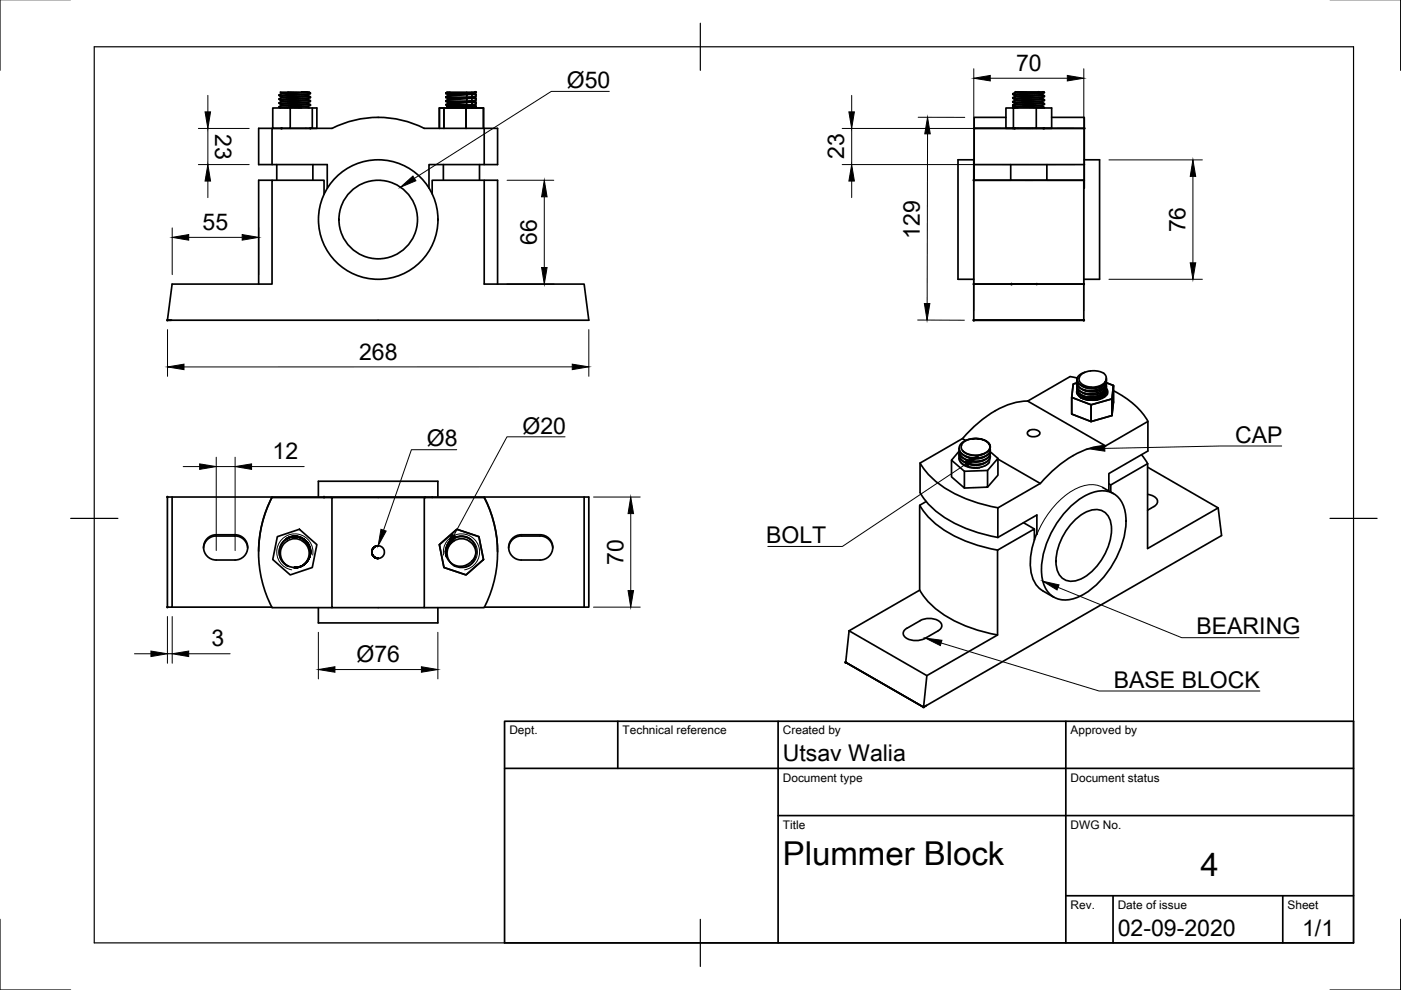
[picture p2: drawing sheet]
<svg xmlns="http://www.w3.org/2000/svg" width="297mm" height="210mm" viewBox="0 0 297 210" stroke-linecap="round" stroke-linejoin="round" font-family="sans-serif">
<!-- layer: Visible -->
<g fill="none" stroke="#000" stroke-width=".36">
<path d="M59.7 19.8l5.6 .4M59.7 19.8l-.5 .3 6.2 .4h.4v.2M59.7 19.7v.1M61.1 19.6h-1.6l.6 .2 5.2 .3M61.1 19.6l4.7 .2-.5 .3M61.1 19.6h2.8M63.9 19.6h1.7l.2 .1zM65.8 19.7v.1M94.5 19.7v.1M94.7 19.8h4.3M94.7 19.8h-.2l.5 .3M95.4 19.6h-.6l-.2 .1h.1"/>
<path d="M99 19.6h-3.6l-.7 .1v.1M100.1 19.6h.8l-.8 .1zM100.1 19.7l-1.1 .1M100.1 19.6h-1.1v.2M100.1 20l-1.1 .1v.5M100.7 19.8l-5.7 .4M100.7 19.8l.2 .2M100.7 19.7v.1M100.9 19.6l-.7 .2-5.2 .3M100.9 20h-.8v.5M100.9 20v.3M214.8 19.9v.1"/>
<path d="M214.8 19.9l6.2 .3 .4 .1v.1M215.3 19.5h.5zM215.3 19.6l5.6 .4M215.3 19.6l-.5 .3M215.8 19.6h5.3M215.8 19.6h-.5M220.9 19.9v.1M221.1 19.6h-5.3l5.1 .3M221.1 19.6h.3M221.1 19.5h.3zM221.4 19.6l-.5 .3M221.4 19.6h.1"/>
<path d="M57.7 27.2h-2.9v7.7h14.6v5M57.7 38.2h-2.9v22M58.7 34.9v3.3M59.2 21.9l.9 .4 5.2 .3M59.2 22.7l1.8 .2M59.2 21.8v.1l.4 .1 6.2 .3-.5 .3M59.2 21.1l6.6 .4-.5 .3M59.2 20.2l6.6 .5-.5 .2M59.2 20.9l6.4 .4 .2 .2M59.2 21.8l6.3 .3 .3 .1v.1M59.2 20.2l.5 .3M59.2 21.1l.5 .3"/>
<path d="M59.2 22.7l.3 .2M59.2 20.1v.1M59.2 20.9v.2M59.2 22.6v.1M59.7 20.7l5.6 .4M59.7 21.5l5.6 .4M59.7 22.3l5.6 .4M59.7 22.3l-.5 .3 4.7 .3M59.7 20.5v.2M59.7 21.4v.1M59.7 22.2v.1M59.7 20.7l-.5 .2"/>
<path d="M59.7 21.5l-.5 .3M59.7 20.5l5.6 .4M59.7 21.4l5.3 .3 .3 .1v.1M59.8 27.2h.1M61.5 22.9v4.3h-3.7v-4.3h9.4v4.3h-1M64.9 27.2h.1M65.3 20.1v.1M65.3 20.9v.2M65.3 22.6v.1M65.3 20.2l.5 .3M65.3 21.1l.5 .3M65.3 21.9l.5 .3"/>
<path d="M65.3 22.7l.3 .2M66.2 22.9v4.3h-4.7M66.3 34.9v3.3M70.4 27.2h-12.7v7.7M80.2 24.9a21.7 21.7 0 0 1 9.7 2.3h12.8M80.2 24.9a21.7 21.7 0 0 0-9.8 2.3M93.2 22.9v4.3v-4.3h9.3v4.3v-4.3h-3.7v4.3v-4.3h-4.7v4.3v-4.3zM94 34.9v3.3M94.5 22.2h.2v.5M94.5 20.5v.2M94.5 21.4v.1M94.5 22.2h.1"/>
<path d="M94.7 20.6h4.3M94.7 22.2l4.3-.5v.5zM94.7 21.5h4.3M94.7 22.2h-.2M94.7 20.6l-.2 .1 .5 .2M94.7 21.5h-.2l.5 .3M94.7 22.5h.9M94.9 22.6h.1M95 22.6h.1M95 20.2l-.4 .3h.1M95 21.1l-.4 .3 .1-.1M95 21.9l-.4 .3"/>
<path d="M95 20.1v.1M95 20.9v.2M95 22.6v.1M95.6 22.5l-.9 .1 .3 .2M95.6 22.7v.2M99 20.1l-3.8 .3-.5 .1v.1M99 20.9l-3.9 .3-.4 .1v.2M100.1 21.7h.8v.3l-.8 .2zM100.1 20.5l-1.1 .1M100.1 21.4l-1.1 .1M100.1 20.8l-1.1 .1v.6M100.1 22.2l-4.4 .3-.1-.3v.3"/>
<path d="M100.1 21.7h-1.1M100.1 22.5v.4l.8-.3M100.6 20.5l-5.6 .4M100.6 21.4l-5.3 .3-.3 .1v.1M100.7 20.7l-5.7 .4M100.7 21.5l-5.7 .4M100.7 22.3l-5.7 .4M100.7 20.7l.2 .1M100.7 21.5l.2 .2M100.7 22.3l.2 .2M100.7 20.5v.2M100.7 21.4v.1"/>
<path d="M100.7 22.2v.1M100.9 22l-.7 .3-5.2 .3M100.9 20.4l-.3 .1M100.9 21.2l-.3 .2M100.9 20.3l-.8 .2M100.9 21.2l-.8 .2M100.9 20.8h-.8v.6M100.9 22.5l-5.1 .2-1 .2 .2-.2M100.9 22.9h.1M100.9 20.8v.4M100.9 22.5v.4M101.7 34.9v3.3"/>
<path d="M102.7 38.2v22h21.1l1 7.7h-89.3l1-7.7h21.2v-22h11v3M102.7 34.9v-7.7h2.8v7.7h-14.5v5M206.5 38.2v29.7h23.3v-7.7h-23.3h23.3M206.5 38.2h23.3M206.5 38.2v-4.3h-3.4v25.3h3.4M206.5 38.2h7.8M206.5 36.5h.1M206.6 34.9h23.3M213.3 24.9h-6.8v2.3h23.4v-2.3h-6.9M214.3 38.2h7.7M214.3 34.9v3.3M214.8 22.5l6.3 .4"/>
<path d="M214.8 21.6v.1l.4 .1 6.2 .3M214.8 20.9l6.6 .4M214.8 20l6.6 .5M214.8 20.7h.1M214.8 20l.5 .3M214.8 20.9l.5 .2M214.8 21.7l.5 .3M214.8 22.5l.5 .3M214.8 20.7v.2M214.8 22.4v.1M214.8 21.6h.1M214.8 20.7l6.6 .5"/>
<path d="M214.8 21.6l6.6 .4M214.8 22.4l6.2 .3 .4 .2M214.9 22.6v4.6h-1.6v-4.3h9.7v4.3h-3.3M214.9 22.2v.2M215.3 20.3l5.6 .4M215.3 21.1l5.6 .5M215.3 22l5.6 .4M215.3 22.8l.5 .1M215.3 20.5l5.6 .4M215.3 21.3l5.6 .4M215.3 22.1l5.4 .4 .7 .3M215.3 22.1l-.6 .2v.6"/>
<path d="M215.3 20.5l-.5 .2M215.3 21.3l-.5 .3M215.3 20.3v.2M215.3 21.1v.2M215.3 22v.1M215.3 22.8v.1M215.3 22.1l-.5 .3M215.8 27.2h.1M218.9 27.2h.1M219.7 22.9v4.3h-4.8M220.9 20l.2 .1M220.9 21.7l.2 .1"/>
<path d="M220.9 20.9l.2 .1M220.9 22.4l.1 .2M220.9 20.7v.2M220.9 21.6v.1M220.9 20l.5 .3M220.9 20.9l.5 .3M220.9 21.7l.5 .3M221.4 22.1l-.5 .3M221.4 21.3l-.5 .3M221.4 20.5l-.5 .2M221.4 21.2v.1M221.4 22v.1"/>
<path d="M222 34.9v3.3h7.8v22M229.9 27.2v12.7M229.9 33.9h3.2v25.3h-3.3M229.9 27.2h-23.4v11M91.6 41.1v-2.9h13.9v22M214.5 60.2h5.3M226.9 79.9l-9 5.1M226.9 79.8l1.5 .3M230 78.9l-.9 .4-.7 .8a1.59 1.59 0 0 0 1.5 1.9h.2M195.1 98.2a19.1 19.1 0 0 0 10.2 7.7l3 1 3.3 .8M201.7 97.6v3.5l2.8 2.4v-3.6M203.3 97.1l.3 .9 1 .8 1.5 .4h1.6"/>
<path d="M203.3 96.4l.2 .8 .8 .7 .7 .4 1.5 .3 1.6-.2 1-.4 .7-.6 .2-.7M203.3 95.7l.2 .8 .8 .7 .9 .4 1.4 .3 1.2-.1 1.1-.4 .9-.6 .2-.8M203.3 95l.2 .8 .8 .7 1.2 .5 1.2 .2 1.2-.1 1-.3 .8-.7 .3-.7M203.3 95.7l-1.6 1.9 2.8 2.3 4.9-.1 2.2-2.6-1.7-1.4M203.4 95.4l.1 .8 .5 .8 1.1 .5 1.4 .3 1.5-.1 1-.4 .8-.6 .1-.4v-.5M203.4 96.1l.1 .9 .5 .6 1.1 .6 1.3 .3 1.5-.1 1.1-.4 .9-.8v-.8M203.4 96.8a2.14 2.14 0 0 0 2 2.2l1.4 .2 1-.1 1.1-.3 .9-.8M203.9 94.4l-.1 .7 .5 .7 .9 .5 1.3 .2h1.1l1.3-.4 .9-.7 .2-.7M204 93l-8.9 5.2v6.3M204 93l.7 .4M204.1 95.5l1 .8 1.1 .3h1.4l1.1-.4M204.8 96.8l.9 .4 1 .1 1-.1 1-.3"/>
<path d="M204.8 97.5l.7 .3 1.2 .2 1.2-.1 .8-.4M204.8 98.2l1.7 .5 1.4-.2 .8-.3M206.2 93.1l1.4-.1 1.3 .4 .9 .9v.9l.2-.4-.1-.5-.4-.5-.6-.4-1.6-.4-1.8 .1-1.4 .6-.7 1-.1 .4 .2 .6 .9 .8 1.7 .6 2-.1 1-.4 .6-.5 .2-.5v-.5M206.2 93l-.6 .1a2.33 2.33 0 0 0-1.7 1.3M209.4 99.8v3.5l-4.9 .2M209.8 95.3l-1 .8-1.1 .3M211.6 97.2v3.5l-2.2 2.6M211.6 97.3l9 5.2M217.9 85l16.5 9.5M217.9 85a18.1 18.1 0 0 0-11.8 5.9l-2 2.1M218 91.5l.5-.3 .9-.1 .8 .3 .3 .4-.2 .4-.4 .3-1.1 .1-.9-.4-.1-.4zM227.2 84.3l4.1 1.5v3.6l4.5-1.3 .3-2.8v-3.6l-.3 2.9v3.5l-4.5 1.3-4.1-1.6z"/>
<path d="M227.5 81.4l.8-.2-.8 .2-.3 2.9 4.1 1.5 4.5-1.2 .3-2.9-1.5-.6 1.5 .6v3.6l-.3 2.8v-3.5l-4.5 1.2v3.6l-4.1-1.6v-3.5zM228.3 80.5l.1 .4 .4 .6 1.3 .6M228.3 81.1l.2 .7 .3 .4 1.3 .6M228.3 81.8l.1 .4 .4 .6 1.3 .7M228.4 82.7a1.4 1.4 0 0 0 1 1.7l1 .3 1.4 .1 .8-.1 1.1-.4a1.8 1.8 0 0 0 .9-1.3 2.69 2.69 0 0 1-3.2 1.7M228.4 82.9l-.1 .3M228.4 82.3l.1 .9 .5 .6 1.1 .4 1.3 .1M228.4 80.8l-.1 .5 .3 .6 .7 .5 .8 .3M228.4 81.5l-.1 .5 .3 .6 .4 .3 1.1 .5M228.4 82.2l.1 .7M229 83.6l1.2 .5M230.1 84.1l1.4 .1 1.3-.3 .8-.4 .7-.8v.4l-.2 .3-1 .6-1.3 .3z"/>
<path d="M230.1 84.1l-1.1-.5-.6-1.2a2.42 2.42 0 0 0 2.3 1.9h.7M231.4 84.7l-1.7-.4 1.6 .5h1.4M231.4 84.5v.2M234.3 81.8l-.5 .5-1.2 .5-1.6 .2-.9-.2M234.3 81.3l-.5 .6-.8 .5-1.2 .4h-1.7M234.3 81.1l-.5 .5-1 .5-1.1 .2-1.6-.2M234.3 81.1v-.2l-.6 .6-.9 .4-2.7 .2M234.3 82.5l-.7 .6-1 .4-1.6 .1-.9-.1M234.3 82l-.7 .8-.8 .4-1.3 .3h-1.4M234.4 81.1l-.7 .7-1.2 .5-1.5 .1-1.4-.4M234.4 81.8l-.7 .7-1.3 .5h-1.6l-1.2-.4M234.4 82.4l-.7 .8-1.4 .5h-1.7l-1-.4"/>
<path d="M234.4 83.1l-.8 .8-1.2 .4-1.3 .1-1-.2M234.4 94.5l9-5.1v6.2l-8.3 4.8v3.7M234.4 94.5a18.1 18.1 0 0 0-11.8 5.9l-2 2.1M234.5 80.1l-.2-.6-.5-.5-1.1-.3-1.2-.1a2.61 2.61 0 0 0-2.7 1.6v.6l.6 .6 .8 .5 1.2 .2M234.6 80.1l-.3 .8M234.6 80.3l-.3 .8M234.6 80.6l-.3 1.2M234.6 80.5l-.3 1.3M234.6 81.3v.6l-.3 .6M234.6 81.2l-.3 1.3M234.6 82.3a1.15 1.15 0 0 1 .2 1.3l-1 .8-1.1 .4M234.6 82l-.1 .9-.7 .8-1.2 .5-1.2 .1"/>
<path d="M234.6 81.9l-.3 .8M234.6 82.6l-.3 .9-1 .7-1.5 .3-2.1-.2M234.6 82.7v.3M236.1 82.8a16.9 16.9 0 0 1 7.3 6.5M242 96.4l1.3 1.9M243.3 99.1l15 8.6 .7 5.9-63.2 36.3-16.5-9.5M36.5 105.4v23.3h-1v-23.3h33.2M44.2 114l1-.5 .6-.1h4a2.68 2.68 0 0 1 2.7 2.7 2.68 2.68 0 0 1-2.7 2.6h-4a2.68 2.68 0 0 1-2.5-1.8 2.68 2.68 0 0 1 .9-2.9zM52.5 116.2a2.68 2.68 0 0 0-2.7-2.6l-4 .1a2.63 2.63 0 0 0-2.6 2.5M57.7 105.4a25.3 25.3 0 0 0-2.9 11.5M58.8 113.8l4.7-1.6 3.7 3.3-1 4.8-4.7 1.6-3.7-3.3zM60.2 114.7a3.3 3.3 0 0 1 5 .5 3.3 3.3 0 0 1-1.3 4.8l1-.8 .6-1.4v-1.3l-.6-1a3.1 3.1 0 0 0-4.2-.6l-1 1.1-.2 1.5 .1 .7 .4 .9 1.1 .9a3.3 3.3 0 0 1-.9-5.3z"/>
<path d="M61.1 120l1.4 .3 1.5-.3M61.6 113.8l-1 .6a3.3 3.3 0 0 1 3.8 0M62.5 113.8a3.1 3.1 0 0 1 1.9 .6M62.5 113.8a3.3 3.3 0 0 0-1.9 .6 3.3 3.3 0 0 1 1.9-.6 3.3 3.3 0 0 0-1.9 .6 3.4 3.4 0 0 1 3.8 0M62.5 113.7l-1.5 .4a3.3 3.3 0 0 1 3 0M62.5 113.7l.8 .1 1.1 .6M63.4 113.8l1 .6M63.4 113.8l-.7-.1-1.1 .1M64.5 114.4a2.92 2.92 0 0 1 1.1 3.7 3.3 3.3 0 0 0-1.1-3.7zM64.5 114.4a3.3 3.3 0 0 1 1.1 3.6M64.9 114.7a3.3 3.3 0 0 1 .9 2.9M67.5 105.4v-3.4h25.3v3.4"/>
<path d="M68.7 105.4h22.9M68.7 105.4v.1M70.2 105.4v.1M70.4 105.5h-12.7a25.3 25.3 0 0 0 0 23.3M79.1 116.2l.6-.4 .5-.1-.9 .3-.5 .9 .1 .5 .2 .5 .6 .4 .5 .1-.8-.2-.5-.6-.1-.7zM79.1 116.2l.6-.4 .5-.1-.9 .3-.5 .9 .1 .5 .2 .5 .6 .4 .5 .1-.9-.3-.5-.8 .1-.6 .2-.5 .6-.4 .5-.1-.9 .3-.5 .9 .1 .5 .2 .5 .6 .4 .5 .1-.8-.2-.5-.6-.1-.7zM80.2 115.7a1.32 1.32 0 0 0-1.4 1.3 1.32 1.32 0 0 0 1.4 1.4M90 105.5v23.3h-19.6v-23.3h32.3a25.4 25.4 0 0 1 0 23.3h-12.7M90.2 105.4v.1M91.6 105.4h33.2v23.3h-1v-23.3M91.6 105.4v.1M93.2 115.5l3.7-3.3 4.6 1.6 1 4.8-3.7 3.3-4.7-1.6z"/>
<path d="M95.9 114.4l-.2 .1a3.3 3.3 0 0 0-1 3.6M95.9 114.4a2.98 2.98 0 0 0-1.2 3.7M95.9 114.4a3.4 3.4 0 0 1 3.9 0M95.9 114.4a3 3 0 0 1 3.9 0M95.9 114.4h.1M99.8 114.4l.6 .7 .4 .8 .1 .7-.1 1a3.3 3.3 0 0 1-4.4 2.2l-1-.7-.7-1M102.7 105.4a25.3 25.3 0 0 1 2.8 11.6M114.5 113.4h-4a2.68 2.68 0 0 0-2.7 2.7 2.68 2.68 0 0 0 2.7 2.6h4M114.5 113.7l-4-.1a2.68 2.68 0 0 0-2.7 2.6M114.5 113.4a2.68 2.68 0 0 1 2.7 2.7 2.68 2.68 0 0 1-2.7 2.6M114.5 113.6a2.68 2.68 0 0 1 2.7 2.6M195 107.1a19.1 19.1 0 0 0 10.2 7.8l3.1 1 3.2 .7"/>
<path d="M195.1 104.4a19 19 0 0 0 10.2 7.8l3 1 3.3 .8M196.4 106.3l-1.4 .8v18l-15 8.6M217 110.8l2.3 1.4M219.3 114.5v-2.3l-7.8 4.4v18l-15 8.6M219.8 113.2a13.5 13.5 0 0 0-.9 9.4 5 5 0 0 0 2.2 2.7M220.6 102.5l-9 5.2v6.3l8.2-4.8v4.1M226.7 107.6a10.9 10.9 0 0 1 7.3-3.5 5.1 5.1 0 0 1 4.7 5.1 19.3 19.3 0 0 1-6.9 15.3 9 9 0 0 1-7.1 2.6 5.2 5.2 0 0 1-3.8-5 19.3 19.3 0 0 1 5.8-14.5zM228.1 110.1a5.9 5.9 0 0 1 5.2-2 3.8 3.8 0 0 1 2.4 4.1 12.6 12.6 0 0 1-6.9 10.7 3.3 3.3 0 0 1-4.8-2.8 12.6 12.6 0 0 1 4.1-10zM233.8 103.3l2.3 1.4M235.1 102.6l.4 .2v1.5M235.5 102.8l7.8-4.5v18l15-8.6M243.3 104.8a1.94 1.94 0 0 1 2.1 1.7l-.8 .9"/>
<path d="M244.6 107.4l-1.3 .8M36.5 128.7h21.1M57.7 128.8h12.7M61.1 120a3.3 3.3 0 0 1-.9-5.4 3.3 3.3 0 0 1 5.3 1.2 3.3 3.3 0 0 1-3 4.5l1.3-.2 1-.7 .8-1.1 .2-1.3-.2-1.2-.7-1-.9-.7-1.2-.3h-.3l1.3 .2 1.1 .8 .7 1 .2 1.3-.3 1.4-.8 1.1-1.2 .6-1 .1 1.4-.3-1.4 .3 1-.1 1.2-.6 .8-1.1 .3-1.4-.2-1.3-.7-1-1.2-.8-1.2-.2 1.3 .2 1 .7 .8 1.1 .2 1.3-.3 1.4-.8 1.1-1.2 .6-1 .1M67.5 128.8v3.3h25.3v-3.3M102.7 128.7h21.1M180 133.7l16.5 9.5-.7 6.7M180 133.7l-.7 6.7M195 125.1a19.1 19.1 0 0 0 10.2 7.8l3.1 1 3.2 .7M195.1 131.6l-2.8 1.6a1.14 1.14 0 0 0-.8 1.1 1.14 1.14 0 0 0 .8 1.1l1 .3h1.7l1.1-.3 2.8-1.6M195.1 131.6a3.7 3.7 0 0 1 4.5 .7 1.15 1.15 0 0 1-.7 1.4M221.1 125.3l2.3 1.3"/>
<path d="M179.3 140.4l16.5 9.5 .6-.3"/>
<circle cx="80.2" cy="46.5" r="12.7"/>
<circle cx="80.2" cy="46.5" r="8.3"/>
<circle cx="80.2" cy="117" r="1.33"/>
<circle cx="97.8" cy="117.3" r="3.1"/>
</g>
<g fill="#000" stroke="#000" stroke-width=".21">
<circle cx="100.9" cy="19.6" r=".17"/>
<circle cx="214.8" cy="19.9" r=".17"/>
<circle cx="215.3" cy="19.6" r=".17"/>
<circle cx="215.8" cy="19.6" r=".17"/>
<circle cx="220.2" cy="19.6" r=".17"/>
<circle cx="221.1" cy="19.6" r=".17"/>
<circle cx="59.7" cy="27.2" r=".17"/>
<circle cx="65.8" cy="27.2" r=".17"/>
<circle cx="206.5" cy="38.2" r=".17"/>
<circle cx="206.5" cy="27.2" r=".17"/>
<circle cx="214.8" cy="20.7" r=".17"/>
<circle cx="214.8" cy="21.6" r=".17"/>
<circle cx="215.1" cy="27.2" r=".17"/>
<circle cx="221" cy="22.6" r=".17"/>
<circle cx="221.3" cy="27.2" r=".17"/>
<circle cx="229.8" cy="38.2" r=".17"/>
<circle cx="229.9" cy="27.2" r=".17"/>
<circle cx="35.5" cy="67.9" r=".17"/>
<circle cx="206.5" cy="60.2" r=".17"/>
<circle cx="206.5" cy="67.9" r=".17"/>
<circle cx="214.5" cy="60.2" r=".17"/>
<circle cx="219.8" cy="60.2" r=".17"/>
<circle cx="229.8" cy="67.9" r=".17"/>
<circle cx="229.8" cy="60.2" r=".17"/>
<circle cx="228.4" cy="81.5" r=".17"/>
<circle cx="228.4" cy="80.2" r=".17"/>
<circle cx="228.4" cy="80.9" r=".17"/>
<circle cx="35.5" cy="105.4" r=".17"/>
<circle cx="62.5" cy="113.8" r=".17"/>
<circle cx="68.7" cy="105.4" r=".17"/>
<circle cx="95.9" cy="114.4" r=".17"/>
<circle cx="35.5" cy="128.7" r=".17"/>
<circle cx="62.5" cy="120.3" r=".17"/>
<circle cx="179.3" cy="140.4" r=".17"/>
<circle cx="195.8" cy="149.9" r=".17"/>
</g>
<!-- layer: Visible Narrow -->
<g fill="none" stroke="#000" stroke-width=".21">
<path d="M95 19.7v.1M100.7 19.7v.1M95 20.1v.3M95 20.9v.4M95 21.8v.4M95 22.6v.2M100.7 20.5v.2M100.7 21.3v.2M100.7 22.1v.2M214.7 22.3v.6M214.9 22.2v.2M214.9 22.6v.3"/>
<path d="M229.8 39.9h.1M209.8 97.3v.5a1.44 1.44 0 0 1-1 1l-1.1 .4M228.4 83.2a2.56 2.56 0 0 0 2.9 1.6h.1M228.5 82.4v.5M35.5 105.4v23.3M66.3 117.7a3.8 3.8 0 0 0-3.1-4.4 3.8 3.8 0 0 0-4.5 3.1 3.8 3.8 0 0 0 3.1 4.4M94.1 117.7a3.8 3.8 0 0 1 3.1-4.4 3.8 3.8 0 0 1 4.4 3.1 3.8 3.8 0 0 1-3.1 4.4M97 113.8h1.7M97 113.8a3.4 3.4 0 0 0-2.5 3.8M98.7 113.8a3.4 3.4 0 0 1 2.5 3.4 3.4 3.4 0 0 1-2.8 3.2M219.8 113.3h.1M233.8 103.3a6.4 6.4 0 0 0-6.5 .8 19.6 19.6 0 0 0-7.5 9.2"/>
<path d="M179.3 140.4l16.5 9.5"/>
</g>
<circle cx="63.9" cy="120" r=".08" fill="#000" stroke="#000" stroke-width=".21"/>
<!-- layer: Border -->
<path d="M0 -.1v15M297 -.1v15M20 9.9h267v190h-267zM148.5 4.9v10M15 109.9h10M282 109.9h10M0 194.9v15h15M148.5 194.9v10M297 194.9v15h-15" fill="none" stroke="#000" stroke-width=".25"/>
<!-- layer: TitleBlock -->
<path d="M107 152.9h180v47h-180zM131 152.9v10M165 152.9v47M226 152.9v47M107 162.9h180M165 172.9h122M226 189.9h61M236 189.9v10M272 189.9v10" fill="none" stroke="#000" stroke-width=".36"/>
<!-- layer: Annotations -->
<path d="M84.9 39.7l2.6-2.4 .7 1zM204.5 97.9l3.2-1.4-2.6 2.4zM230.7 95.1l3.5-.6 .1 1.2zM80.8 112.2l1.1 .4-1.7 3.1zM95.7 113.2l1.1 .6-2.2 2.8zM196.2 135.3l3.5 .5-.3 1.1zM221.1 123.2l3.4 .8-.4 1.1z" fill="#000" stroke="#000" stroke-width=".21"/>
<path d="M129.2 19.4h-12.3l-29 18.4M96.8 95.3h-9.6l-5.9 17.1M119.8 92.6h-12.3l-11.3 20.9M204.8 98.4l-26.2 17.5h-15.8M271.7 94.6h-13.1l-24.4 .5M199.5 136.3l33.5 10.2h34.1M224.3 124.5l26.2 10.7h24.9" fill="none" stroke="#000" stroke-width=".21"/>
<!-- layer: Dimensions -->
<g fill="none" stroke="#000" stroke-width=".21">
<path d="M206.5 14.6v51.3M210 16.6h16.3M229.8 14.6v51.3M42.1 27.2h10.7M42.1 34.9h10.7M44.1 20.2v3.5M44.1 27.2v7.7M44.1 38.4v3.5M107.5 38.2h9.9M178.6 27.2h49.3M178.6 34.9h49.3M180.6 20.2v3.5"/>
<path d="M180.6 27.2v7.7M180.6 38.4v3.5M194.7 24.9h9.9M196.7 28.4l-.1 36M235.1 33.9h19.8M252.9 37.4v18.3M36.5 48.3v9.9M40 50.3h11.4M54.8 48.3v9.9M115.4 41.7v15M235.1 59.2h19.8M35.5 69.9v9.9"/>
<path d="M107.5 60.2h9.9M121.3 77.8h-82.3M124.8 69.9v9.9M194.6 67.9h9.9M38.8 98.9h3.5M45.8 96.9v19.8M45.8 98.9h4M49.8 96.9v19.8M53.3 98.9h11.2M125.8 105.4h9.9M133.7 108.9v16.3M28.5 138.6h3.5"/>
<path d="M35.5 130.7v9.9M35.5 138.6h1M36.5 130.7v9.9M40 138.6h8.8M67.5 134.1v9.8M92.8 134.1v9.8M125.8 128.7h9.9M71 142h18.3"/>
</g>
<g fill="#000" stroke="#000" stroke-width=".21">
<path d="M206.5 16.6l3.5-.6v1.2zM226.3 16l3.5 .6-3.5 .6zM43.5 23.7h1.1l-.5 3.5zM44.1 34.9l.5 3.5h-1.1zM180 23.7h1.1l-.5 3.5zM180.6 34.9l.5 3.5h-1.1zM196.7 24.9l.5 3.5h-1.1zM252.9 33.9l.6 3.5h-1.2zM36.5 50.3l3.5-.6v1.2zM51.4 49.7l3.4 .6-3.4 .6zM114.8 56.7h1.2l-.6 3.5zM115.4 38.2l.6 3.5h-1.2z"/>
<path d="M252.3 55.7h1.2l-.6 3.5zM35.5 77.8l3.5-.6v1.2zM121.3 77.2l3.5 .6-3.5 .6zM196 64.4h1.1l-.5 3.5zM42.3 98.4l3.5 .5-3.5 .6zM49.8 98.9l3.5-.5v1.1zM133.7 105.4l.6 3.5h-1.1zM32 138l3.5 .6-3.5 .6zM36.5 138.6l3.5-.6v1.2zM133.2 125.2h1.1l-.6 3.5zM67.5 142l3.5-.6v1.1zM89.3 141.4l3.5 .6-3.5 .5z"/>
</g>
<g font-size="7">
<text x="166" y="183.4">Plummer Block</text>
<text x="254.5" y="185.8">4</text>
</g>
<g font-size="4.9">
<text x="215.4" y="15">70</text>
<text x="120.2" y="18.7">Ø50</text>
<text x="45.6" y="28.4" transform="rotate(90 45.6 28.4)">23</text>
<text x="179" y="33.7" transform="rotate(-90 179 33.7)">23</text>
<text x="42.9" y="48.8">55</text>
<text x="113.8" y="51.9" transform="rotate(-90 113.8 51.9)">66</text>
<text x="195.1" y="50.6" transform="rotate(-90 195.1 50.6)">129</text>
<text x="251.4" y="49.3" transform="rotate(-90 251.4 49.3)">76</text>
<text x="76.1" y="76.2">268</text>
<text x="90.5" y="94.7">Ø8</text>
<text x="110.8" y="91.9">Ø20</text>
<text x="261.9" y="93.9">CAP</text>
<text x="57.8" y="97.4">12</text>
<text x="132.2" y="119.8" transform="rotate(-90 132.2 119.8)">70</text>
<text x="162.4" y="115.2">BOLT</text>
<text x="44.8" y="137">3</text>
<text x="253.7" y="134.5">BEARING</text>
<text x="75.6" y="140.3">Ø76</text>
<text x="236.2" y="145.8">BASE BLOCK</text>
<text x="166" y="161.4">Utsav Walia</text>
<text x="237" y="198.4">02-09-2020</text>
<text x="276.1" y="198.5">1/1</text>
</g>
<g font-size="2.5">
<text x="108" y="155.7">Dept.</text>
<text x="132" y="155.7">Technical reference</text>
<text x="166" y="155.7">Created by</text>
<text x="227" y="155.7">Approved by</text>
<text x="166" y="165.7">Document type</text>
<text x="227" y="165.7">Document status</text>
<text x="166" y="175.7">Title</text>
<text x="227" y="175.7">DWG No.</text>
<text x="227" y="192.7">Rev.</text>
<text x="237" y="192.7">Date of issue</text>
<text x="273" y="192.7">Sheet</text>
</g>
</svg>
